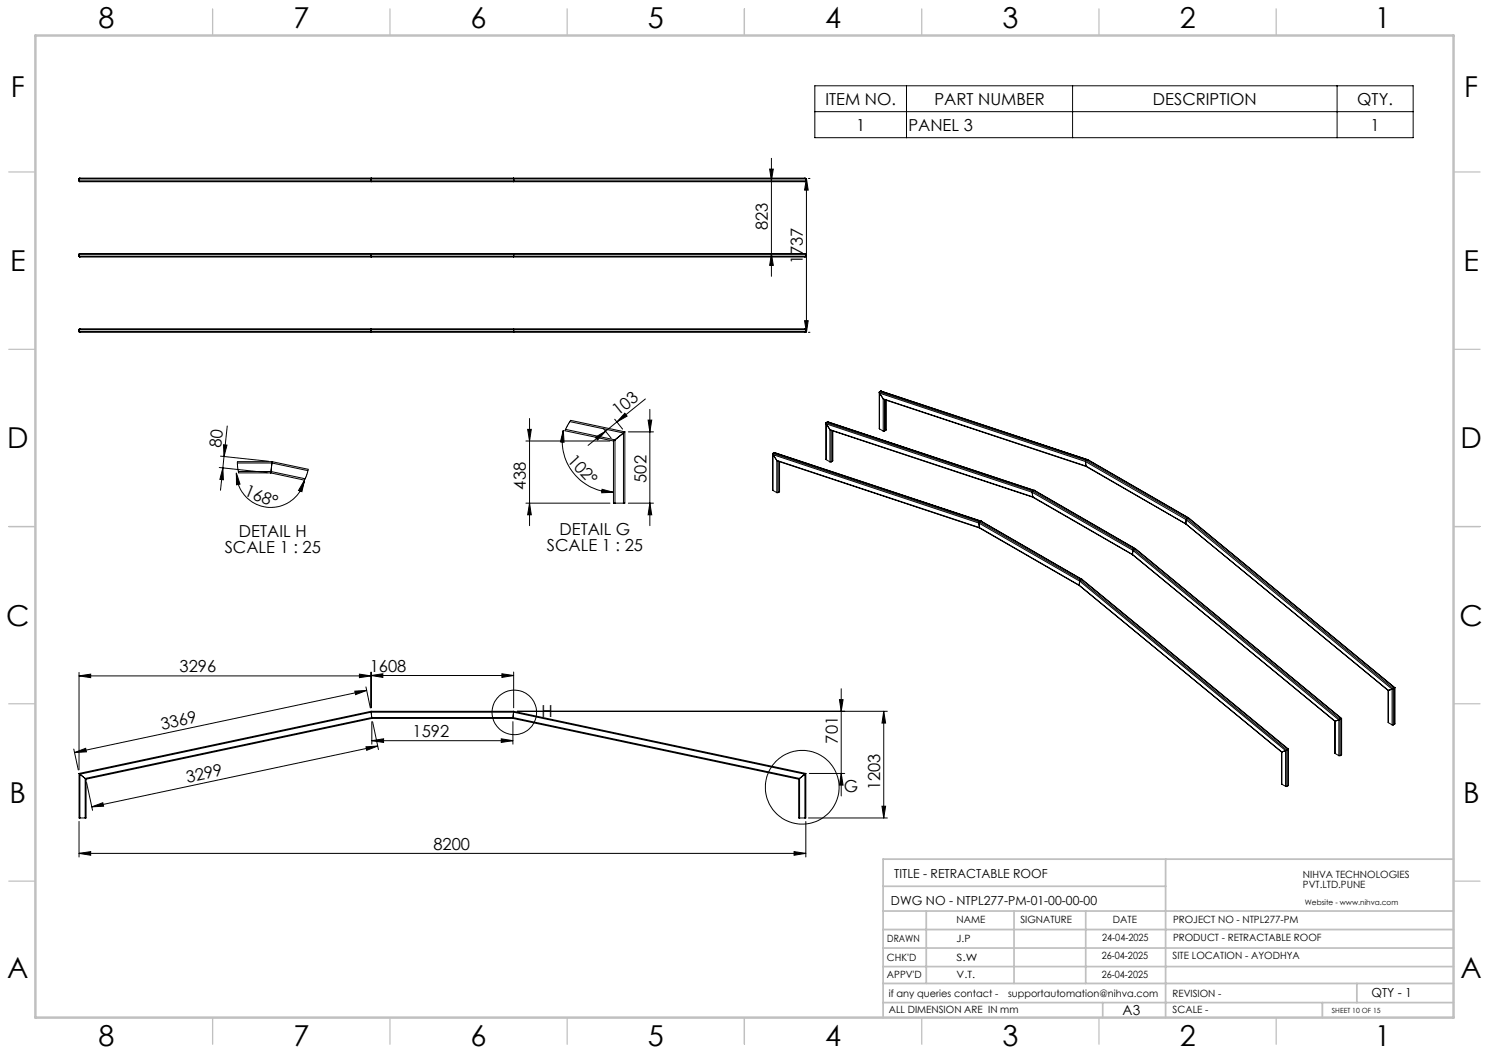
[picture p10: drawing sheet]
<svg xmlns="http://www.w3.org/2000/svg" width="420mm" height="297mm" viewBox="0 0 420 297" stroke-linecap="round" stroke-linejoin="round" font-family="sans-serif">
<g fill="none" stroke="#000" stroke-width=".28">
<path d="M229.8 24.2h168.8v14.6h-168.8zM229.8 31.5h168.8M255.7 24.2v14.6M302.5 24.2v14.6M377.2 24.2v14.6M22.3 51l.2 .3h204.6l.2-.3M22.3 50.5l.2-.3h204.6l.2 .3M22.3 50.5v.5M22.3 51h205M22.3 50.5h205M104.7 51v.3zM104.7 50.2v.8"/>
<path d="M144.9 50.2v.8M144.9 51v.3zM217.1 47.7h1l-.5 3.3zM217.6 44.7v33.2M227.3 50.5v.5M227.5 50.3l.5 3.3h-1.1zM227.5 50.3v43.4M228 50.3h.5M22.3 71.8l.1-.3h204.7l.2 .3M22.3 72.2l.1 .3h204.7l.2-.3M22.3 71.8v.4M22.3 71.8h205"/>
<path d="M22.3 72.2h205M104.7 72.2v.3zM104.7 71.8v.4M104.7 71.5v.3zM144.9 71.5v.3zM144.9 72.2v.3zM144.9 71.8v.4M217.6 71.6l.5 3.3h-1zM227.3 71.8v.4M22.3 93.5l.1 .2h204.8l.1-.2M22.3 93l.2-.3h204.6l.2 .3M22.3 93v.5"/>
<path d="M22.3 93h205M22.3 93.5h205M104.7 93.5v.2zM104.7 93v.5M104.7 92.7v.3zM144.9 92.7v.3zM144.9 93.5v.2zM144.9 93v.5M226.9 90.4h1.1l-.5 3.3zM227.3 93v.5M228 93.7h.5M149.4 118v30.3"/>
<path d="M160.7 118.9l15.2 3.2M173.4 118.2l2.2 2.8M174 119l-3.2 2.6M176.2 116.6l.7 .8-2.9 1.6zM182 112.5l-8 6.5M182.8 118.5h1l-.5 3.3zM183.3 115.5v32.8M233 119.3v10.3M233 119.2v.4M233 119.6l1.1 1.6M233 119.6v10M233 119.6l58.1 19.2"/>
<path d="M233 119.2l58.3 19.3M233.4 119l58.4 19.3M233.4 119l-.4 .2M233.4 119l58.3 19.3M248 110.7l.1 10.3M248.1 110.5v.4M248.1 110.5l58.3 19.4M248.1 110.9l58.1 19.3M248.1 110.9l1 1.6M248.1 110.9v10.1M248.4 110.3h.2M248.4 110.3l58.3 19.3"/>
<path d="M248.4 110.3l-.3 .2M248.6 110.3l58.2 19.3M249.1 112.5l.2 .2M249.1 112.5l57.2 18.9M249.1 112.5v9.1M249.3 112.7l57.1 18.9M249.5 112.7v8.9M249.8 112.8v8.6M249.9 112.9l-.1 8.5M61.8 131.9l13.6 1.4M62.2 128.7l13.5 1.4M62.9 132l.1 3.3-1-.1z"/>
<path d="M62.9 132l-.7 6.3M63 125.4l1 .2-.8 3.2zM63.2 128.8l-.3 3.2M64.1 120.2l-.9 8.6M66.7 133.4l1 3.2-1 .1zM66.7 133.4a9.7 9.7 0 0 0 8.7 9.7 9.7 9.7 0 0 0 10.5-7.7M67 130.6h9.7M67.2 133h9.2M76.4 133.4l9.5 2M76.4 133v.4M76.4 133l9.7 2M76.7 130.6l10.2 2.1"/>
<path d="M76.7 130.6l-.3 2.4M76.7 130.2l-9.7 .1 .3 3.1h9.1M76.7 130.2l10.2 2.2-.4 1.7-.6 1.3M76.7 130.2v.4M85.9 135.4l-.7 3.3-1-.4zM148.3 124.4h23.7M148.8 121.1h1.1l-.5 3.3zM158.9 121.4l.2 3.3-1-.1zM158.9 121.4a14.5 14.5 0 0 0 14.1 17.4M159.5 121.1l14 3M167.9 123.3l2.9-1.7-2.2 2.5zM169.8 138l3.2 .8-3.3 .2z"/>
<path d="M170.2 120.9l2.2 2.7M170.8 121.6l-4.9 4M173 124.4v17.5h.5M173.5 124.1l-.5 .3M173.5 124.1v17.8M175.9 122.1v19.8M175.9 122.1l-2.4 2M176.2 121.8l-15.2-3.2-1.7 2.9 13.7 2.9M176.2 121.8v20.1h-.3M176.2 121.8l-.3 .3M177.2 121.8h7.1M217.9 128l.1 10.3"/>
<path d="M218 127.9v.3M218 127.9l58.3 19.3M218 128.2l58.1 19.3M218 128.2l1.1 1.7M218 138.3l1.1 .7M218 128.2v10.1M218.4 127.7l58.4 19.3M218.4 127.7l58.2 19.3M218.4 127.7l-.4 .2M219.1 129.9l57.2 19M219.1 139h.4M219.1 129.9l57.2 18.9"/>
<path d="M219.1 129.9v9.1M219.5 130.1v8.9M219.8 138.7l-.3 .3M219.8 130.2v8.5M219.9 130.2l-.1 8.5M233 129.6l1.1 .7M234.1 121.2l.2 .2M234.1 130.3h.4M234.1 121.2v9.1M234.1 121.2l57.2 18.9M234.3 121.4l57.1 18.9M234.5 121.4v8.9"/>
<path d="M234.8 130.1l-.3 .2M234.8 121.5v8.6M234.9 121.5l-.1 8.6M248.1 121l1 .6M249.1 121.6h.4M249.8 121.4l-.3 .2M291.1 138.8l.2 1.3M291.1 138.8l28.4 16.4M291.3 138.5l-.2 .3M291.3 138.5l28.5 16.4M291.7 138.3h.1M291.7 138.3l-.4 .2"/>
<path d="M291.7 138.3l28.4 16.4M291.8 138.3l28.4 16.4M306.2 130.2l28.4 16.4M306.2 130.2l.1 1.2M306.3 131.4l.1 .2M306.3 131.4l28.2 16.3M306.4 129.9l-.2 .3M306.4 131.6l28.1 16.2M306.4 129.9l28.4 16.4M306.7 129.6h.1M306.7 129.6l28.5 16.4M306.7 129.6l-.3 .3"/>
<path d="M148.3 141.9h23.7M149.4 141.9l.5 3.3h-1.1zM173.5 141.9h2.4M177.2 141.9h7.1M183.3 141.9l.5 3.3h-1zM276.1 147.5l28.4 16.4M276.1 147.5l.2 1.3M276.3 148.8l28.1 16.4M276.3 148.8l28.1 16.3M276.3 147.2l-.2 .3M276.3 147.2l28.4 16.4M276.6 147l28.6 16.4"/>
<path d="M276.6 147l28.5 16.4M276.6 147l-.3 .2M291.3 140.1l28.2 16.4M291.3 140.1l28.1 16.3M319.4 156.4l.1 .1M319.4 156.4l57.2 47M319.5 156.5l57 46.9M319.5 155.2l-.1 1.2M319.5 155.2l58.1 47.9M319.8 154.9l-.3 .3M319.8 154.9l58.2 48M320.1 154.7h.2"/>
<path d="M320.1 154.7l-.3 .2M320.1 154.7l58.3 48M320.3 154.7l58.1 47.9M334.5 147.7v.1M334.5 147.7l57.1 47M334.6 146.6l58.1 47.8M334.6 146.6l-.1 1.1M334.8 146.3l-.2 .3M334.8 146.3l58.2 47.9M335.1 146h.1M335.1 146l58.3 48M335.1 146l-.3 .3"/>
<path d="M335.2 146l58.3 48M304.4 165.1v.1M304.4 165.1l57.2 47M304.4 165.2l57.1 46.9M304.5 163.9l58.1 47.8M304.5 163.9l-.1 1.2M304.7 163.6l-.2 .3M304.7 163.6l58.3 48M305.1 163.4h.1M305.1 163.4l58.2 47.9M305.1 163.4l-.4 .2M305.2 163.4l58.2 47.9"/>
<path d="M22.3 190.6l3.3-.5v1zM22.3 189.6v27.5M22.3 190.6h82.4M100.1 194.9l3.3-.2-3.1 1.2zM101.4 190.1l3.3 .5-3.3 .5zM103.2 193.7l1.3 6M103.4 194.7l-82.4 17.6M104.7 190.5l3.3-.5v1.1zM104.7 189.5v10.1M104.7 190.5h40.2M141.6 190l3.3 .5-3.3 .6zM144.9 189.5v10.1"/>
<path d="M236.8 197.3h1l-.5 3.3zM237.3 194.3v30.2M391.5 194.8l.1 9M391.6 194.7l-.1 .1M391.6 194.7v9.1M392.7 194.4l-1.1 .3M392.7 194.4v10.1M393 194.2l-.3 .2M393 194.2v10.3M393.4 194l-.4 .2M393.4 194v10.3M393.5 194h-.1"/>
<path d="M393.5 194l-.1 10.3M20.8 211.3l1.3 5.9M21 212.3l3.2-1.2 .2 1zM22.3 218.2l.2 .2M22.3 218.2v12.5h.2M22.5 218.4l1.5 1.2M22.5 218.4v12.3M24 219.6l.3 .2M24 219.6v11.1M24.3 219.8v10.9h-.3M103.2 210.6l3.3-.2-3.1 1.2zM104.7 200.6v.3"/>
<path d="M104.7 200.6h40.2M104.7 200.6l-82.4 17.6M104.7 200.9h40.2M104.7 200.9l.1 1.5M104.7 200.9l-82.2 17.5M104.8 202.4l.1 .2M104.8 202.4h39.9M104.8 202.4l-80.8 17.2M104.9 208.9l3.3-.5v1zM104.9 202.6h39.8M104.9 202.6l-80.6 17.2M104.9 203.5v6.4"/>
<path d="M104.9 208.9h39.8M105.1 203.5l1.7 7.9M106.5 210.4l-80.6 17.2M141.4 208.4l3.3 .5-3.3 .5zM144.7 202.6l80.6 17.2M144.7 203.5v6.4M144.7 202.4v.2M144.7 202.4l80.8 17.2M144.9 200.9l82.1 17.5M144.9 200.9l-.2 1.5M144.9 200.6v.3M144.9 200.6l82.4 17.6"/>
<path d="M145.9 200.6h104.4M225.3 219.8v10.9h.2M225.5 219.6l-.2 .2M225.5 219.6v11.1M227 218.4v12.3M227 218.4l-1.5 1.2M227.3 218.2v12.5h-.3M227.3 218.2l-.3 .2M228.3 218.2h10M237.3 218.2l.5 3.2h-1zM249.3 200.6l.5 3.3h-1zM249.3 200.6v30.1"/>
<path d="M361.5 212.1l.1 9.1M361.6 212.1h-.1M361.6 212.1v9.1M362.6 211.7l-1 .4M362.6 211.7v10.1M363 211.6l-.4 .1M363 211.6v10.2M363.3 211.3l-.3 .3M363.3 211.3v10.3M363.4 211.3h-.1M363.4 211.3l-.1 10.3M376.5 203.4l.1 9.1"/>
<path d="M376.6 203.4h-.1M376.6 212.5l1 .6M376.6 203.4v9.1M377.6 213.1h.4M377.6 203.1l-1 .3M377.6 203.1v10M378 202.9l-.4 .2M378 202.9v10.2M378.4 202.7l-.4 .2M378.4 202.7v10.2M378.4 212.9l-.4 .2M378.4 202.6v.1"/>
<path d="M378.4 202.6v10.3M391.6 203.8l1.1 .7M392.7 204.5h.3M393.4 204.3l-.4 .2M22.3 231.7v10M22.5 230.7h1.5M24.4 220.7l1.7 7.9M25.9 227.6l3.1-1.2 .2 1zM225.5 230.7h1.5M227.3 231.7v10M228 230.7h22.3M248.8 227.4h1l-.5 3.3z"/>
<path d="M361.6 221.2l1 .6M362.6 221.8h.4M363.3 221.6l-.3 .2M22.3 240.7l3.3-.5v1zM22.3 240.7h205M224 240.2l3.3 .5-3.3 .5z"/>
<circle cx="145.1" cy="200.9" r="6.3"/>
<circle cx="226.3" cy="222.1" r="10.4"/>
</g>
<g fill="none" stroke="#c0c0c0" stroke-width=".35">
<path d="M60 2.5v7.5M110 2.5v7.5M160 2.5v7.5M210 2.5v7.5M260 2.5v7.5M310 2.5v7.5M360 2.5v7.5M2.5 48.5h7.5M410 48.5h7.5M2.5 98.5h7.5M410 98.5h7.5M2.5 148.5h7.5"/>
<path d="M410 148.5h7.5M2.5 198.5h7.5M410 198.5h7.5M2.5 248.5h7.5M410 248.5h7.5M60 287v7.5M110 287v7.5M160 287v7.5M210 287v7.5M260 287v7.5M310 287v7.5M360 287v7.5"/>
</g>
<g fill="none" stroke="#c0c0c0" stroke-width=".5">
<path d="M249.1 257h160.9M249.1 250h79.7M261.3 257v20.4M286 257v20.4M306.2 257v20.4M328.8 242.3v44.7M410 242.3h-160.9v44.7M249.1 272.6h160.9M249.1 267.4h160.9M249.1 262.2h160.9M249.1 277.4h160.9M382.7 277.4v5.4"/>
<path d="M249.1 282.8h160.9M311 282.8v4.2M373 282.8v4.2"/>
</g>
<path d="M10 10h400v277h-400z" fill="none" stroke="#c0c0c0" stroke-width=".7"/>
<g fill="#000">
<path d="M227.5 50.3l.5 3.3h-1.1zM226.9 90.4h1.1l-.5 3.3zM217.1 47.7h1l-.5 3.3zM217.6 71.6l.5 3.3h-1z"/>
<path d="M62.9 132l.1 3.3-1-.1zM63 125.4l1 .2-.8 3.2z"/>
<path d="M66.7 133.4l1 3.2-1 .1zM85.9 135.4l-.7 3.3-1-.4z"/>
<path d="M158.9 121.4l.2 3.3-1-.1zM169.8 138l3.2 .8-3.3 .2z"/>
<path d="M167.9 123.3l2.9-1.7-2.2 2.5zM176.2 116.6l.7 .8-2.9 1.6z"/>
<path d="M100.1 194.9l3.3-.2-3.1 1.2zM21 212.3l3.2-1.2 .2 1z"/>
<path d="M103.2 210.6l3.3-.2-3.1 1.2zM25.9 227.6l3.1-1.2 .2 1z"/>
<path d="M248.8 227.4h1l-.5 3.3zM249.3 200.6l.5 3.3h-1zM237.3 218.2l.5 3.2h-1zM236.8 197.3h1l-.5 3.3zM183.3 141.9l.5 3.3h-1zM182.8 118.5h1l-.5 3.3zM149.4 141.9l.5 3.3h-1.1zM148.8 121.1h1.1l-.5 3.3z"/>
<path d="M224 240.2l3.3 .5-3.3 .5zM22.3 240.7l3.3-.5v1zM141.6 190l3.3 .5-3.3 .6zM104.7 190.5l3.3-.5v1.1zM101.4 190.1l3.3 .5-3.3 .5zM22.3 190.6l3.3-.5v1zM141.4 208.4l3.3 .5-3.3 .5zM104.9 208.9l3.3-.5v1z"/>
</g>
<g font-size="8.1">
<text x="27.8" y="8">8</text>
<text x="82.8" y="8">7</text>
<text x="132.8" y="8">6</text>
<text x="182.8" y="8">5</text>
<text x="232.8" y="8">4</text>
<text x="282.8" y="8">3</text>
<text x="332.8" y="8">2</text>
<text x="387.8" y="8">1</text>
<text x="3" y="27.2">F</text>
<text x="413" y="27.2">F</text>
<text x="2.8" y="76.5">E</text>
<text x="412.8" y="76.5">E</text>
<text x="2" y="126.5">D</text>
<text x="412" y="126.5">D</text>
<text x="1.7" y="176.5">C</text>
<text x="411.7" y="176.5">C</text>
<text x="2.7" y="226.5">B</text>
<text x="412.7" y="226.5">B</text>
<text x="2" y="275.7">A</text>
<text x="412" y="275.7">A</text>
<text x="27.8" y="295">8</text>
<text x="82.8" y="295">7</text>
<text x="132.8" y="295">6</text>
<text x="182.8" y="295">5</text>
<text x="232.8" y="295">4</text>
<text x="282.8" y="295">3</text>
<text x="332.8" y="295">2</text>
<text x="387.8" y="295">1</text>
</g>
<g font-size="4.7">
<text x="232.8" y="29.5">ITEM NO.</text>
<text x="263.6" y="29.5">PART NUMBER</text>
<text x="325.2" y="29.5">DESCRIPTION</text>
<text x="382.8" y="29.5">QTY.</text>
<text x="241.5" y="36.8">1</text>
<text x="256.2" y="36.8">PANEL 3</text>
<text x="386.6" y="36.8">1</text>
<text x="216.6" y="64.9" transform="rotate(-90 216.6 64.9)">823</text>
<text x="226.5" y="74.6" transform="rotate(-90 226.5 74.6)">1737</text>
<text x="174.4" y="117.4" transform="rotate(-39 174.4 117.4)">103</text>
<text x="62.4" y="126.5" transform="rotate(-84 62.4 126.5)">80</text>
<text x="159.9" y="130" transform="rotate(47 159.9 130)">102°</text>
<text x="182.3" y="136.2" transform="rotate(-90 182.3 136.2)">502</text>
<text x="68.7" y="139.6" transform="rotate(22 68.7 139.6)">168°</text>
<text x="148.4" y="138.1" transform="rotate(-90 148.4 138.1)">438</text>
<text x="67.4" y="151.6">DETAIL H</text>
<text x="154.2" y="155.4">SCALE 1 : 25</text>
<text x="157.8" y="150.9">DETAIL G</text>
<text x="63.4" y="156.1">SCALE 1 : 25</text>
<text x="50.6" y="189.6">3296</text>
<text x="104.3" y="189.5">1608</text>
<text x="152.7" y="202.3">H</text>
<text x="45.7" y="206" transform="rotate(-12 45.7 206)">3369</text>
<text x="116.4" y="207.9">1592</text>
<text x="236.3" y="209.8" transform="rotate(-90 236.3 209.8)">701</text>
<text x="52.9" y="220.8" transform="rotate(-12 52.9 220.8)">3299</text>
<text x="238.1" y="223.4">G</text>
<text x="248.3" y="222.9" transform="rotate(-90 248.3 222.9)">1203</text>
<text x="122.2" y="239.7">8200</text>
</g>
<text font-size="3.9" x="316.7" y="286.4">A3</text>
<g font-size="3.5">
<text x="252.2" y="247.7">TITLE - RETRACTABLE ROOF</text>
<text x="251.3" y="255.1">DWG NO - NTPL277-PM-01-00-00-00</text>
<text x="386.8" y="281.1">QTY - 1</text>
</g>
<g font-size="2.8">
<text x="367.5" y="247.7">NIHVA TECHNOLOGIES</text>
<text x="367.5" y="250.5">PVT.LTD.PUNE</text>
<text x="269.8" y="260.4">NAME</text>
<text x="287.8" y="260.4">SIGNATURE</text>
<text x="313.9" y="260.5">DATE</text>
<text x="330.9" y="260.5">PROJECT NO - NTPL277-PM</text>
<text x="250.3" y="265.7">DRAWN</text>
<text x="269.8" y="265.7">J.P</text>
<text x="310.9" y="265.5">24-04-2025</text>
<text x="330.9" y="265.5">PRODUCT - RETRACTABLE ROOF</text>
<text x="250.2" y="271.1">CHK'D</text>
<text x="250.2" y="275.8">APPV'D</text>
<text x="269.8" y="271.1">S.W</text>
<text x="269.8" y="275.8">V.T.</text>
<text x="310.8" y="270.6">26-04-2025</text>
<text x="310.8" y="275.8">26-04-2025</text>
<text x="330.7" y="270.6">SITE LOCATION - AYODHYA</text>
<text x="250.7" y="281.1">if any queries contact -</text>
<text x="284.3" y="281.1">supportautomation@nihva.com</text>
<text x="330.7" y="281.1">REVISION -</text>
<text x="250.7" y="285.6">ALL DIMENSION ARE IN mm</text>
<text x="330.7" y="285.6">SCALE -</text>
</g>
<text font-size="2.1" x="368.1" y="255.1">Website - www.nihva.com</text>
<text font-size="2" x="375.7" y="285.6">SHEET 10 OF 15</text>
</svg>
